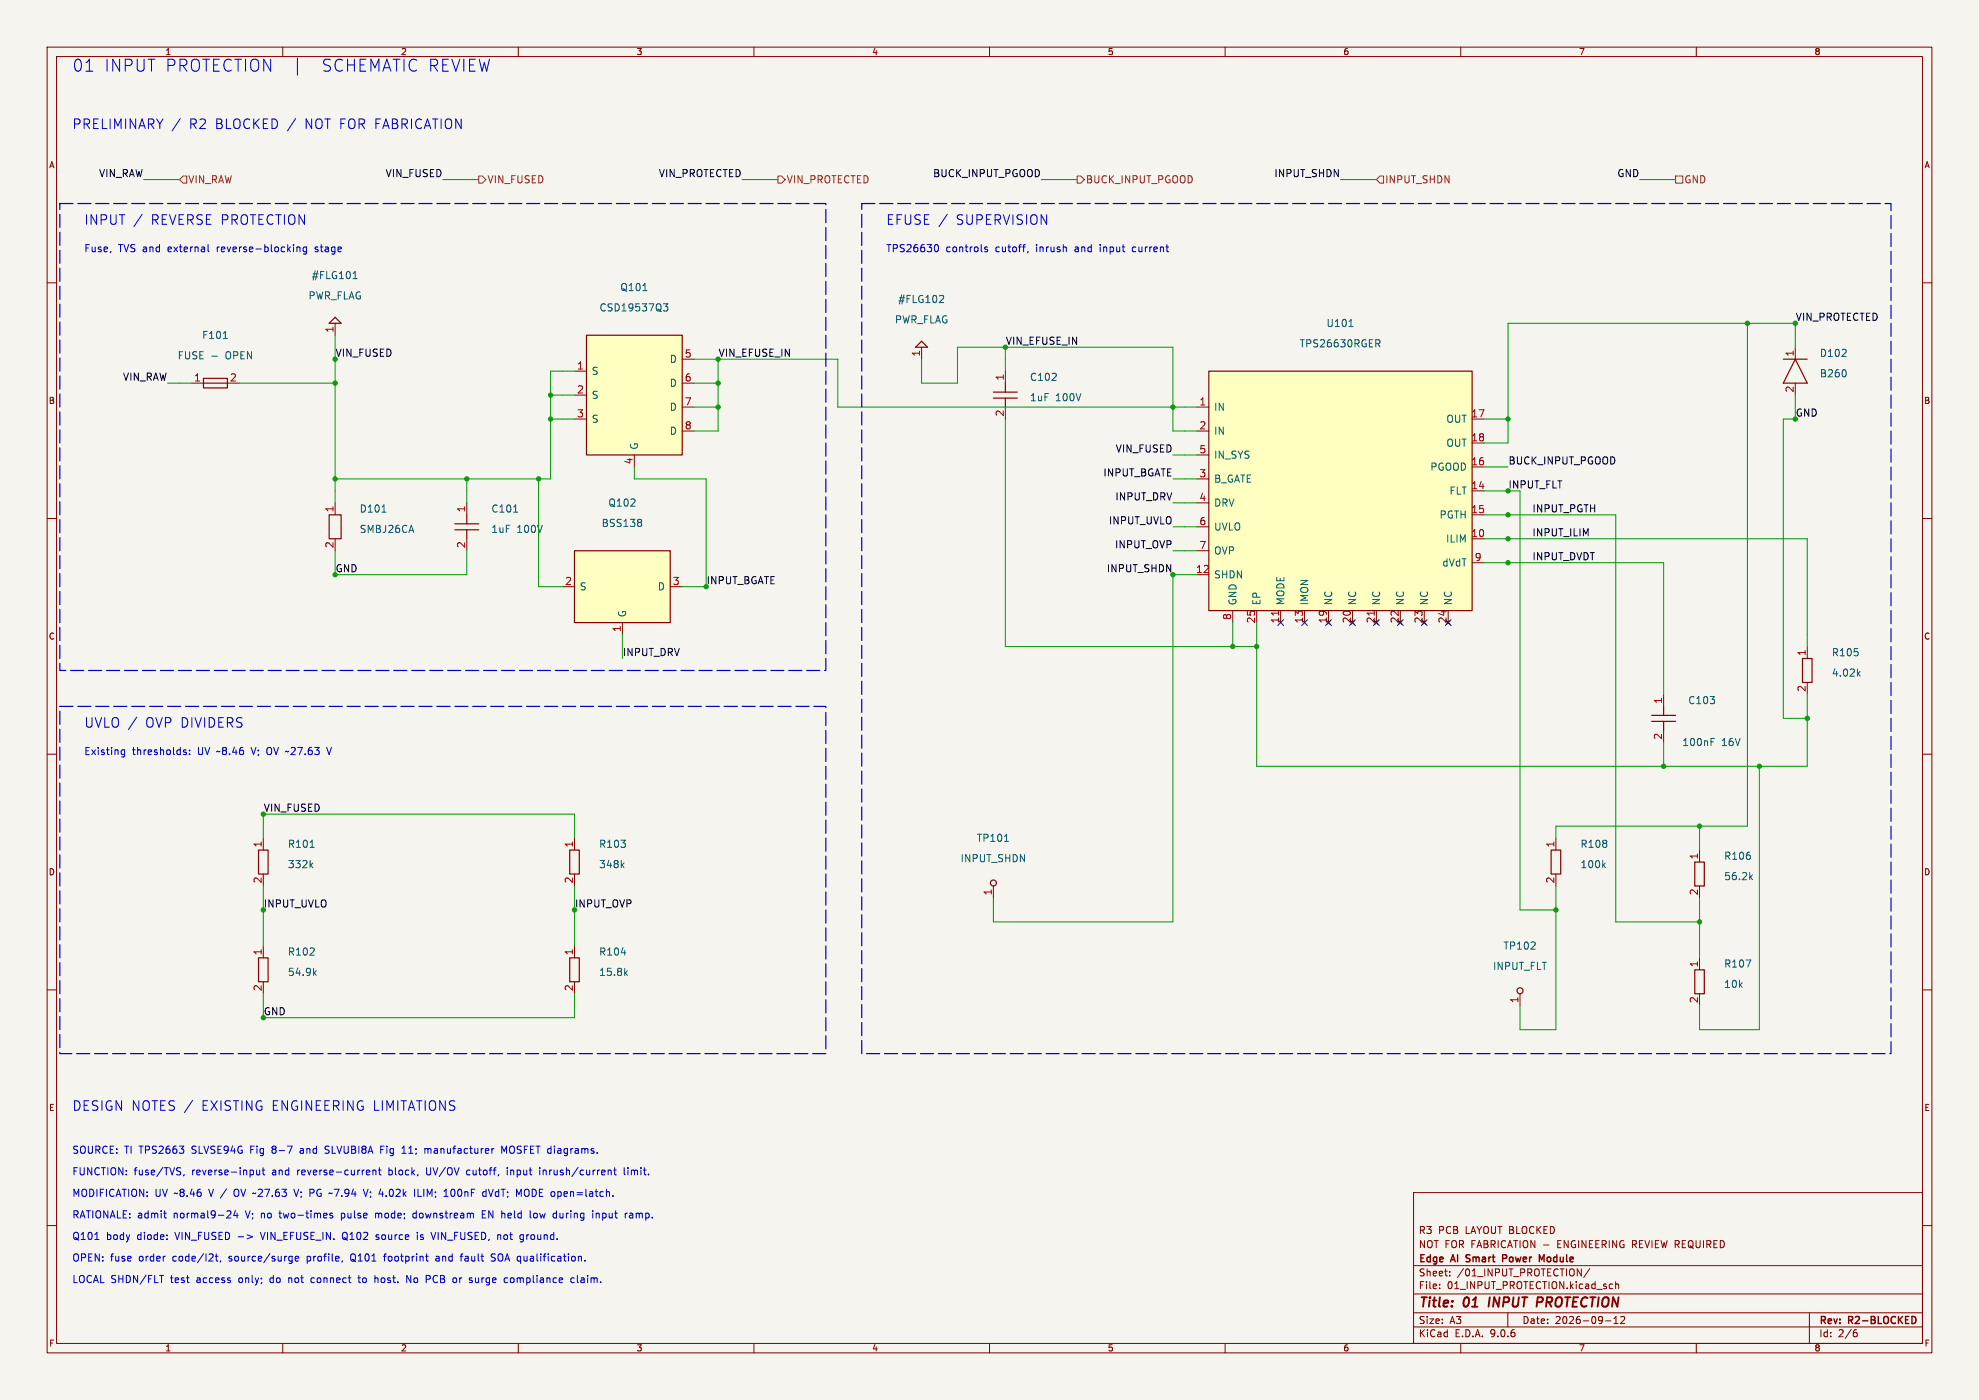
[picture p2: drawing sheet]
<svg xmlns="http://www.w3.org/2000/svg" width="420mm" height="297mm" viewBox="0 0 420 297" stroke-linecap="round" stroke-linejoin="round" font-family="sans-serif">
<path d="M0 0h420v297h-420z" fill="#f5f4ef" stroke="#f5f4ef" stroke-width=".21"/>
<g fill="none" stroke="#840000" stroke-width=".21">
<path d="M10 10h400v277h-400zM12 12h396v273h-396zM60 10v2M110 10v2M160 10v2M210 10v2M260 10v2M310 10v2M360 10v2M10 60h2M408 60h2M10 110h2"/>
<path d="M408 110h2M10 160h2M408 160h2M121.9 177.8v2.5M121.9 185.4v2.6M10 210h2M408 210h2M300 253h108v32h-108zM10 260h2M300 278.5h108M300 274.5h108M300 268.5h108"/>
<path d="M305.5 273.2v.2M305.5 272.5v.1M307.7 270.5v.2M307.7 269.8v.1M320 278.5v3M337.4 269.1l-1.3 1.9M342.1 272.4l.1 .1M342.2 273.3l-.1 .1M342.5 279.7l.4-.4v1.5M342.9 271.9v1.5M342.9 272.5l.2-.1 .3 .1 .1 .9M343.9 279.4l.6-.1 .3 .4-.9 1.1h.9"/>
<path d="M384 278.5v6.5M408 260h2M60 285v2M110 285v2M160 285v2M210 285v2M260 285v2M300 281.5h108M310 285v2M340.7 280.2h1.2M342.5 280.8h.9M360 285v2"/>
<path d="M393.6 282.7h.4l.2 .2-.1 .5-.5 .2M394 282.1l-.4 .1"/>
</g>
<path d="M316.2 275.2l-.3 2M326.3 275.2h.8M327.2 276.2l-1 .1" fill="none" stroke="#840000" stroke-width=".4"/>
<path d="M311.1 267.6l.2 .1M311.2 266.3v.5M319.6 266.3l-.7-.1v1.5M319.6 266.9l-.7 .1M326.7 266.2l.5 1.1 .5-1.1v1.5" fill="none" stroke="#840000" stroke-width=".3"/>
<path d="M120.9 180.3h2v5.1h-2z" fill="none" stroke="#840000" stroke-width=".25"/>
<path d="M132 183.5l.4 .6M132.4 183.1l-.5 .5" fill="none" stroke="#006464" stroke-width=".21"/>
<path d="M121.9 116.8h20.3v15.3h-20.3z" fill="#ffffc2"/>
<path d="M121.9 116.8h20.3v15.3h-20.3zM382.5 139.7h2.1v5.1h-2.1zM329.2 180.3h2v5.1h-2zM359.7 182.9h2v5.1h-2zM359.7 205.7h2v5.1h-2z" fill="none" stroke="#840000" stroke-width=".25"/>
<path d="M119.4 124.5h2.5M132.1 132.1v2.5M142.2 124.5h2.6M383.5 137.2v2.5M383.5 144.8v2.5M330.2 177.8v2.5M330.2 185.4v2.6M360.7 180.3v2.6M360.7 188v2.5M360.7 203.2v2.5M360.7 210.8v2.6" fill="none" stroke="#840000" stroke-width=".21"/>
<path d="M136 110.2l.2 .3-.2 .3M136 110.9l.2 .2-.2 .5M394.3 142.9l.5 .5M394.8 142.4l-.6 .6M340.3 183.5l.4 .6M340.7 183.1l-.6 .5M371.5 186l.4 .6M371.9 185.6l-.6 .6" fill="none" stroke="#006464" stroke-width=".21"/>
<path d="M256.5 78.7h55.9v50.8h-55.9z" fill="#ffffc2"/>
<g fill="none" stroke="#840000" stroke-width=".25">
<path d="M256.5 78.7h55.9v50.8h-55.9zM378.5 76.2h5M381 76.2l2.5 5.1h-5z"/>
<circle cx="322.6" cy="210.2" r=".63"/>
</g>
<g fill="none" stroke="#840000" stroke-width=".21">
<path d="M381 73.7v2.5M254 86.4h2.5M254 91.4h2.5M254 96.5h2.5M381 81.3v2.5M254 101.6h2.5M254 106.7h2.5M254 111.8h2.5M254 116.8h2.5M312.4 119.4h2.6M261.6 129.5v2.6M271.8 129.5v2.6"/>
<path d="M292.1 129.5v2.6M322.6 210.8v2.6"/>
</g>
<path d="M271.3 129.6v.9M291.7 129.6v.9" fill="none" stroke="#a90000" stroke-width=".21"/>
<path d="M286.3 69.3h.9M292 72.1h.6l.3 .3-.2 .4-.7 .1M292.4 72.9l.5 .7M391.7 78.7v1" fill="none" stroke="#006464" stroke-width=".21"/>
<path d="M124.5 71.1h20.3v25.4h-20.3z" fill="#ffffc2"/>
<g fill="none" stroke="#840000" stroke-width=".25">
<path d="M69.8 68.6l1.3-1.3 1.3 1.3zM124.5 71.1h20.3v25.4h-20.3zM194.3 73.7l1.3-1.3 1.2 1.3zM43.2 80.3h5.1v2h-5.1zM43.2 81.3h5.1M210.8 83.2h5.1M210.8 84.5h5.1M213.4 81.3v1.9M213.4 84.5v1.9M69.8 109.2h2.6v5.1h-2.6zM96.5 111.1h5.1M96.5 112.4h5.1"/>
<path d="M99.1 109.2v1.9M99.1 112.4v1.9M350.5 151.8h5.1M350.5 153h5.1M353.1 149.9v1.9M353.1 153v1.9M54.9 180.3h2v5.1h-2zM54.9 203.2h2v5.1h-2zM120.9 203.2h2v5.1h-2z"/>
<circle cx="210.8" cy="187.3" r=".63"/>
</g>
<g fill="none" stroke="#840000" stroke-width=".21">
<path d="M71.1 68.6v2.5M121.9 78.7h2.6M144.8 76.2h2.5M195.6 73.7v2.5M213.4 78.7v2.6M40.6 81.3h2.6M48.3 81.3h2.5M121.9 83.8h2.6M121.9 88.9h2.6M134.6 96.5v2.6M144.8 81.3h2.5M144.8 86.4h2.5"/>
<path d="M144.8 91.4h2.5M213.4 86.4v2.5M71.1 106.7v2.5M71.1 114.3v2.5M99.1 106.7v2.5M99.1 114.3v2.5M353.1 147.3v2.6M353.1 154.9v2.6M55.9 177.8v2.5M55.9 185.4v2.6M210.8 188v2.5M55.9 200.7v2.5"/>
<path d="M55.9 208.3v2.5M121.9 200.7v2.5M121.9 208.3v2.5"/>
</g>
<g fill="none" stroke="#006464" stroke-width=".21">
<path d="M74.9 59.1h.9M75.2 57.8l.2-.2v1.5M45 75.6h1.1M47.4 71.8h.9M136.4 61.7h.9M140.8 64.5h.9l-.5 .5 .5 .2v.5l-.3 .3h-.4M200 62.7l.3 .3-.1 .3-.9 .9h1M81.1 108.6h.8M109 108.6h.9M363.1 156.7h.7M65.8 179.8h.9M213.2 178.5h.8"/>
<path d="M66 183.5l.4 .6M66.4 183.1l-.6 .5M66.7 206.4l.4 .5M67.1 205.9l-.6 .6M132.7 206.4l.5 .5M133.2 205.9l-.6 .6"/>
</g>
<path d="M38.1 38.1l.8-.8h.7v1.6h-.7zM101.6 37.3h.8l.7 .8-.7 .8h-.8zM165.1 37.3h.8l.7 .8-.7 .8h-.8zM228.6 37.3h.8l.7 .8-.7 .8h-.8zM292.1 38.1l.8-.8h.7v1.6h-.7zM355.6 37.3h1.5v1.6h-1.5z" fill="none" stroke="#725600" stroke-width=".21"/>
<g fill="none" stroke="#009600" stroke-width=".21">
<path d="M30.5 38.1h7.6M94 38.1h7.6M157.5 38.1h7.6M221 38.1h7.6M284.5 38.1h7.6M348 38.1h7.6M71.1 71.1v35.6M121.9 78.7h-5.1v22.9h-45.7M147.3 76.2h30.5v10.2h76.2M152.4 76.2v15.2h-5.1M195.6 76.2v5.1h7.6v-7.6h45.7v17.7h5.1M213.4 73.7v5"/>
<path d="M370.8 68.6v106.7h-40.6v2.5M381 73.7v-5.1h-61v25.4h-5M35.6 81.3h5M50.8 81.3h20.3M116.8 83.8h5.1M116.8 88.9h5.1M134.6 99.1v2.5h15.3v22.9h-5.1M147.3 86.4h5.1M147.3 81.3h5.1M213.4 88.9v48.3h53.3M248.9 96.5h5.1M315 88.9h5"/>
<path d="M315 99.1h5M381 83.8v5.1h-2.5v63.5h5M71.1 116.8v5.1h28v-5.1M99.1 101.6v5.1M114.3 101.6v22.9h5.1M248.9 116.8h5.1M248.9 101.6h5.1M248.9 106.7h5.1M248.9 111.8h5.1M315 119.4h38.1v27.9M315 109.2h27.9v86.4h17.8M315 104.1h5"/>
<path d="M315 114.3h68.5v22.9M322.6 104.1v88.9h7.6M132.1 134.6v5.1M254 121.9h-5.1v73.7h-38.1v-5.1M261.6 132.1v5.1M266.7 132.1v30.5h116.8v-15.3M353.1 157.5v5.1M55.9 177.8v-5.1h66v5.1M360.7 175.3v5M373.4 162.6v55.8h-12.7v-5M55.9 188v12.7M121.9 188v12.7"/>
<path d="M330.2 188v30.4h-7.6v-5M360.7 190.5v12.7M55.9 210.8v5.1h66v-5.1"/>
</g>
<g fill="none" stroke="#000084" stroke-width=".21">
<path d="M271.2 131.5l1.2 1.2M272.4 131.5l-1.2 1.2M276.3 131.5l1.2 1.2M277.5 131.5l-1.2 1.2M281.3 131.5l1.2 1.2M282.5 131.5l-1.2 1.2M286.4 131.5l1.2 1.2M287.6 131.5l-1.2 1.2M291.5 131.5l1.2 1.2M292.7 131.5l-1.2 1.2M296.6 131.5l1.2 1.2M297.8 131.5l-1.2 1.2"/>
<path d="M301.7 131.5l1.2 1.2M302.9 131.5l-1.2 1.2M306.7 131.5l1.2 1.2M307.9 131.5l-1.2 1.2"/>
</g>
<g fill="none" stroke="#0000c2" stroke-width=".21">
<path d="M63.1 12.3v3.6M38.3 25.1l-1.8 2.7M62.8 25.1l-1.8 2.7M30.2 45.5l-1.8 2.6M44.2 51.9v1.3l.2 .2M63 52.5l.2-.1 .4 .1 .1 .9M63 52.4v1M65.1 52.5l-.5-.1-.3 .3 .2 .6h.6M65.1 52.4v1.2l-.3 .3-.4-.1M198.5 52l.2-.1a.81 .81 0 0 1 .5 .7 .81 .81 0 0 1-.5 .8l-.2-.1M201 45.5l-1.7 2.6M209.5 52.5l-.3-.1-.2 .2v.2l.5 .2v.3h-.5"/>
<path d="M218.2 53.3l-.2 .3M25.8 159.9l.2 .2 .4-.1M26.4 159.1v1.2l-.2 .3-.4-.1M26.4 159.1h-.4l-.2 .1M29 152.1l-1.7 2.7M38.9 159.4l.7 .4-.2 .3-.5-.1M39.5 159.1h-.4l-.2 .2M40.2 159.9v.2M40.2 159.1v.2M69.3 158.6l.5 1.5M40.9 233.4l-1.8 2.6M34.7 257.4h.6"/>
<path d="M34.9 258.2l.4 .2M38.1 247.7l.2 .1M38.2 248.6l.1 .2-.1 .4M39.1 249.2l-.2 .3M48.1 257l.6-.1 .3 .4-.9 1.1h.9M50 256.8l-.4 1.1h.9M50.3 257.4v1M54.5 248.2v1h.4l.2-.1M55.1 248.2v1M55.6 248.2h.6M55.8 247.7v1.3l.4 .2M61 243.1h1l-.7 1.6"/>
<path d="M62.4 252.3l.5 1.5M69 244.6l.2 .1M69 243.3v.4M70.6 257.4h-.4l-.2 .2 .1 .2 .5 .2v.3h-.6M77.1 252.3l.5 1.5 .5-1.5M78.3 248.2l.2 .4-.7 .1M78.4 249.2h-.1M79.1 248.4l.2-.2 .4 .1 .1 .9M79.1 248.2v1M80.3 248.2h.6M80.5 247.7v1.3l.4 .2M80.8 243.9h.5"/>
<path d="M81.5 243.1h-.7v1.6M85.3 244.7h.9M85.3 243.6l.4-.5v1.6M87.9 257.4l-.3 .3v.4l.3 .3M88 252.3v1.5M88.7 252.3v1.5h.7M90.2 243.7v1M90.7 243.7h-.3l-.2 .1M94.2 253.8h.9M94.5 252.5l.2-.2v1.5M99.1 248.4v.7M102.4 257.6h.5"/>
<path d="M102.5 253.7l.2 .1 .5-.1M103.1 256.9h-.7v1.5h.7M103.2 252.3v1.5M103.2 252.9l-.5-.1-.2 .1M104.8 243.7l-.3 .1M107.5 243.1l-.5 1.1-.5-1.1v1.6M107.7 247.7v.2M107.7 248.2v1M110.1 253.4l.5-1.1v1.5M112.5 256.9v1.3l.2 .2M114.5 247.7v.2M114.5 248.2v1"/>
<path d="M117.5 257.4h.6M117.5 258.3h.6M118.1 256.9v1.5M125.8 256.9v.1M125.8 257.4v1M126.5 257.4v1M126.7 257.4l-.2 .1M129.1 248.4l.2-.2 .3 .1 .1 .9M130.2 248.2h.6M130.4 247.7v1.3l.4 .2M132.5 247.7v1.3l.2 .2M132.7 257.4v1"/>
<path d="M133.1 257.4l-.4 .3M134.1 257.4h-.5M134.1 257.8h-.3l-.2 .2v.3l.5 .1M20.1 263h.9M33.8 270.6h.9M35.4 262.8v.2M35.4 262v.2M45.7 266.5h.6M45.9 266v1.3l.4 .2M46.8 267.5l-.1 .2M52.4 261.9l1.2 .5-1.2 .4M61.6 266.5l.4 .1"/>
<path d="M62 267.5h-.4M62 266.5v1.2l-.3 .3M62.7 267l.7-.1-.1-.3-.4-.1-.2 .2v.8h.6M66.1 271.2v.8M72.7 267.5l-.2 .2M75.9 271.1h.6M76.2 270.6v1.4M79.6 270.6v1.5M79.8 262.9l.1 .1M79.9 262v.4M80 271.1l-.4 .1M81.4 266.5h.6"/>
<path d="M86.3 272.1v-1.5l.9 1.5M88.6 261.4v.2M88.6 261.9v1.1M90.3 266.5h.6M90.5 270.6l.7 .1M90.5 267.3l.4 .2M91.2 271.3l-.7 .1M91.5 261.4l.5 1.6M92.7 266.5l-.1 .1M92.7 266.9l-.2 .3 .2 .3M96.6 271.1l.3 .3M96.9 271.8l-.3 .3"/>
<path d="M97.6 266.5h.6M98.1 266l-.2 .2v1.3M100.2 271.7v.3M104.2 267.5h.6M104.9 266h-.4l-.3 .3 .2 .4 .4 .1M106.2 262l-.4-.1-.2 .2M107.1 271.2h.6M107.1 272h.6M111 263.3l-.2 .2-.4-.1M111.1 262l-.5-.1-.3 .3 .2 .7h.6M121.9 271.2l-.5-.1-.3 .3 .2 .6h.6M123.3 266.6l.1 .9"/>
<path d="M124.1 267.4v.1"/>
</g>
<path d="M12.7 43.2h162.6v99h-162.6zM182.9 43.2h218.4v180.3h-218.4zM12.7 149.9h162.6v73.6h-162.6z" fill="none" stroke="#0000c2" stroke-width=".25" stroke-dasharray="2.8 1"/>
<g fill="#009600" stroke="#009600" stroke-width=".21">
<circle cx="71.1" cy="121.9" r=".46"/>
<circle cx="99.1" cy="101.6" r=".46"/>
<circle cx="55.9" cy="215.9" r=".46"/>
<circle cx="152.4" cy="86.4" r=".46"/>
<circle cx="248.9" cy="121.9" r=".46"/>
<circle cx="248.9" cy="86.4" r=".46"/>
<circle cx="152.4" cy="81.3" r=".46"/>
<circle cx="71.1" cy="101.6" r=".46"/>
<circle cx="116.8" cy="83.8" r=".46"/>
<circle cx="116.8" cy="88.9" r=".46"/>
<circle cx="114.3" cy="101.6" r=".46"/>
<circle cx="71.1" cy="81.3" r=".46"/>
<circle cx="383.5" cy="152.4" r=".46"/>
<circle cx="381" cy="88.9" r=".46"/>
<circle cx="370.8" cy="68.6" r=".46"/>
<circle cx="320" cy="88.9" r=".46"/>
<circle cx="320" cy="109.2" r=".46"/>
<circle cx="320" cy="114.3" r=".46"/>
<circle cx="320" cy="119.4" r=".46"/>
<circle cx="373.4" cy="162.6" r=".46"/>
<circle cx="266.7" cy="137.2" r=".46"/>
<circle cx="330.2" cy="193" r=".46"/>
<circle cx="360.7" cy="195.6" r=".46"/>
<circle cx="353.1" cy="162.6" r=".46"/>
<circle cx="360.7" cy="175.3" r=".46"/>
<circle cx="261.6" cy="137.2" r=".46"/>
</g>
<g font-size="3.5" fill="#0000c2">
<text x="15.2" y="15.4">01</text>
<text x="22" y="15.4">INPUT PROTECTION</text>
<text x="67.8" y="15.4">SCHEMATIC REVIEW</text>
</g>
<g font-size="2.8" fill="#0000c2">
<text x="15.2" y="27.6">PRELIMINARY /</text>
<text x="40" y="27.6">R2 BLOCKED /</text>
<text x="64.6" y="27.6">NOT FOR FABRICATION</text>
<text x="17.8" y="48">INPUT /</text>
<text x="31.9" y="48">REVERSE PROTECTION</text>
<text x="188" y="48">EFUSE /</text>
<text x="202.8" y="48">SUPERVISION</text>
<text x="17.8" y="154.6">UVLO /</text>
<text x="30.8" y="154.6">OVP DIVIDERS</text>
<text x="15.2" y="235.9">DESIGN NOTES /</text>
<text x="42.7" y="235.9">EXISTING ENGINEERING LIMITATIONS</text>
</g>
<g font-size="2.8" fill="#840000">
<text x="301" y="277.9">Title:</text>
<text x="310.6" y="277.9">01</text>
<text x="316.8" y="277.9">INPUT</text>
<text x="327.8" y="277.9">PROTECTION</text>
</g>
<g font-size="2.1" fill="#0f0f0f">
<text x="21" y="37.7">VIN_RAW</text>
<text x="81.8" y="37.7">VIN_FUSED</text>
<text x="139.8" y="37.7">VIN_PROTECTED</text>
<text x="198" y="37.7">BUCK_INPUT_PGOOD</text>
<text x="270.4" y="37.7">INPUT_SHDN</text>
<text x="343.2" y="37.7">GND</text>
<text x="26" y="80.9">VIN_RAW</text>
<text x="381" y="88.5">GND</text>
<text x="234.1" y="101.2">INPUT_BGATE</text>
<text x="236.7" y="96.1">VIN_FUSED</text>
<text x="320" y="98.6">BUCK_INPUT_PGOOD</text>
<text x="236.6" y="106.3">INPUT_DRV</text>
<text x="235.3" y="111.3">INPUT_UVLO</text>
<text x="325.1" y="113.9">INPUT_ILIM</text>
<text x="325.1" y="108.8">INPUT_PGTH</text>
<text x="236.6" y="116.4">INPUT_OVP</text>
<text x="325.1" y="119">INPUT_DVDT</text>
<text x="71.1" y="121.5">GND</text>
<text x="234.8" y="121.5">INPUT_SHDN</text>
<text x="132.1" y="139.3">INPUT_DRV</text>
<text x="55.9" y="215.5">GND</text>
</g>
<g font-size="2.1" fill="#725600">
<text x="39.9" y="39.1">VIN_RAW</text>
<text x="103.4" y="39.1">VIN_FUSED</text>
<text x="166.9" y="39.1">VIN_PROTECTED</text>
<text x="230.4" y="39.1">BUCK_INPUT_PGOOD</text>
<text x="293.9" y="39.1">INPUT_SHDN</text>
<text x="357.4" y="39.1">GND</text>
</g>
<g font-size="2.1" fill="#0000c2">
<text x="17.8" y="53.8">Fuse,</text>
<text x="25" y="53.8">TVS and</text>
<text x="35.7" y="53.8">external</text>
<text x="46.3" y="53.8">reverse-blocking</text>
<text x="67.2" y="53.8">stage</text>
<text x="188" y="53.8">TPS26630</text>
<text x="200.7" y="53.8">controls</text>
<text x="211.3" y="53.8">cutoff,</text>
<text x="220" y="53.8">inrush</text>
<text x="228.3" y="53.8">and</text>
<text x="233.8" y="53.8">input</text>
<text x="240.8" y="53.8">current</text>
<text x="17.8" y="160.5">Existing</text>
<text x="28" y="160.5">thresholds:</text>
<text x="42" y="160.5">UV ~8.46</text>
<text x="53.7" y="160.5">V; OV ~27.63</text>
<text x="70.2" y="160.5">V</text>
<text x="15.2" y="245.1">SOURCE: TI TPS2663</text>
<text x="40.8" y="245.1">SLVSE94G</text>
<text x="53.4" y="245.1">Fig</text>
<text x="58.1" y="245.1">8-7</text>
<text x="64.2" y="245.1">and</text>
<text x="69.6" y="245.1">SLVUBI8A</text>
<text x="81.6" y="245.1">Fig</text>
<text x="86.3" y="245.1">11;</text>
<text x="91.2" y="245.1">manufacturer</text>
<text x="107.7" y="245.1">MOSFET diagrams.</text>
<text x="15.2" y="249.6">FUNCTION:</text>
<text x="28.4" y="249.6">fuse/TVS,</text>
<text x="40.7" y="249.6">reverse-input</text>
<text x="57.9" y="249.6">and</text>
<text x="63.3" y="249.6">reverse-current</text>
<text x="82.8" y="249.6">block,</text>
<text x="91" y="249.6">UV/OV</text>
<text x="99.7" y="249.6">cutoff,</text>
<text x="108.4" y="249.6">input</text>
<text x="115.5" y="249.6">inrush/current</text>
<text x="133.5" y="249.6">limit.</text>
<text x="15.2" y="254.2">MODIFICATION:</text>
<text x="32.8" y="254.2">UV ~8.46</text>
<text x="44.5" y="254.2">V /</text>
<text x="50" y="254.2">OV ~27.63</text>
<text x="63.2" y="254.2">V; PG ~7.94</text>
<text x="78.4" y="254.2">V; 4.02k</text>
<text x="89.3" y="254.2">ILIM;</text>
<text x="95.8" y="254.2">100nF</text>
<text x="104.2" y="254.2">dVdT;</text>
<text x="111.4" y="254.2">MODE open=latch.</text>
<text x="15.2" y="258.8">RATIONALE: admit</text>
<text x="15.2" y="263.4">Q101</text>
<text x="22.5" y="263.4">body</text>
<text x="29.1" y="263.4">diode:</text>
<text x="36.8" y="258.8">normal9-24</text>
<text x="37.3" y="263.4">VIN_FUSED -&gt;</text>
<text x="52.3" y="258.8">V; no</text>
<text x="55.8" y="263.4">VIN_EFUSE_IN.</text>
<text x="59.7" y="258.8">two-times</text>
<text x="72.9" y="258.8">pulse</text>
<text x="73.2" y="263.4">Q102</text>
<text x="80.3" y="258.8">mode;</text>
<text x="80.5" y="263.4">source</text>
<text x="88.5" y="258.8">downstream</text>
<text x="89.3" y="263.4">is</text>
<text x="92.6" y="263.4">VIN_FUSED,</text>
<text x="103.3" y="258.8">EN held</text>
<text x="106.7" y="263.4">not</text>
<text x="111.6" y="263.4">ground.</text>
<text x="113.7" y="258.8">low</text>
<text x="118.8" y="258.8">during</text>
<text x="127.3" y="258.8">input</text>
<text x="134.4" y="258.8">ramp.</text>
<text x="15.2" y="267.9">OPEN:</text>
<text x="23.4" y="267.9">fuse</text>
<text x="29.5" y="267.9">order</text>
<text x="36.7" y="267.9">code/I2t,</text>
<text x="48.8" y="267.9">source/surge</text>
<text x="65.5" y="267.9">profile,</text>
<text x="74.9" y="267.9">Q101</text>
<text x="82.2" y="267.9">footprint</text>
<text x="93.3" y="267.9">and</text>
<text x="98.8" y="267.9">fault</text>
<text x="105.4" y="267.9">SOA qualification.</text>
<text x="15.2" y="272.5">LOCAL SHDN/FLT</text>
<text x="36.2" y="272.5">test</text>
<text x="41.8" y="272.5">access</text>
<text x="50.9" y="272.5">only;</text>
<text x="57.7" y="272.5">do</text>
<text x="61.7" y="272.5">not</text>
<text x="66.7" y="272.5">connect</text>
<text x="76.9" y="272.5">to</text>
<text x="80.5" y="272.5">host.</text>
<text x="87.4" y="272.5">No</text>
<text x="91.7" y="272.5">PCB</text>
<text x="97.6" y="272.5">or</text>
<text x="101.2" y="272.5">surge</text>
<text x="108.7" y="272.5">compliance</text>
<text x="123" y="272.5">claim.</text>
</g>
<g font-size="2.1" fill="#006464">
<text x="66.1" y="59.4">#FLG101</text>
<text x="65.4" y="63.7">PWR_FLAG</text>
<text x="131.6" y="62">Q101</text>
<text x="190.5" y="64.5">#FLG102</text>
<text x="127.1" y="66.3">CSD19537Q3</text>
<text x="189.8" y="68.8">PWR_FLAG</text>
<text x="281.4" y="69.6">U101</text>
<text x="37.6" y="76.4">FUSE -</text>
<text x="42.8" y="72.1">F101</text>
<text x="47.9" y="76.4">OPEN</text>
<text x="142.1" y="77.2">D</text>
<text x="275.7" y="73.9">TPS26630RGER</text>
<text x="386.1" y="75.9">D102</text>
<text x="125.5" y="79.7">S</text>
<text x="142.1" y="82.3">D</text>
<text x="218.5" y="81">C102</text>
<text x="386.1" y="80.2">B260</text>
<text x="125.5" y="84.8">S</text>
<text x="125.5" y="89.9">S</text>
<text x="142.1" y="87.4">D</text>
<text x="218.5" y="85.3">1uF</text>
<text x="223.9" y="85.3">100V</text>
<text x="257.6" y="87.4">IN</text>
<text x="306.9" y="89.9">OUT</text>
<text x="135.6" y="95.5" transform="rotate(-90 135.6 95.5)">G</text>
<text x="142.1" y="92.4">D</text>
<text x="257.6" y="92.4">IN</text>
<text x="306.9" y="95">OUT</text>
<text x="257.6" y="97.5">IN_SYS</text>
<text x="303.5" y="100.1">PGOOD</text>
<text x="129" y="107.7">Q102</text>
<text x="257.6" y="102.6">B_GATE</text>
<text x="257.6" y="107.7">DRV</text>
<text x="307.6" y="105.1">FLT</text>
<text x="76.3" y="113.3">SMBJ26CA</text>
<text x="76.3" y="108.9">D101</text>
<text x="104.2" y="108.9">C101</text>
<text x="104.2" y="113.3">1uF</text>
<text x="109.6" y="113.3">100V</text>
<text x="127.6" y="112">BSS138</text>
<text x="257.6" y="112.8">UVLO</text>
<text x="305.4" y="110.2">PGTH</text>
<text x="257.6" y="117.8">OVP</text>
<text x="306.8" y="115.3">ILIM</text>
<text x="122.9" y="125.5">S</text>
<text x="139.5" y="125.5">D</text>
<text x="257.6" y="122.9">SHDN</text>
<text x="306" y="120.4">dVdT</text>
<text x="133.1" y="131.1" transform="rotate(-90 133.1 131.1)">G</text>
<text x="262.6" y="128.5" transform="rotate(-90 262.6 128.5)">GND</text>
<text x="267.7" y="128.5" transform="rotate(-90 267.7 128.5)">EP</text>
<text x="272.8" y="128.5" transform="rotate(-90 272.8 128.5)">MODE</text>
<text x="277.9" y="128.5" transform="rotate(-90 277.9 128.5)">IMON</text>
<text x="282.9" y="128.5" transform="rotate(-90 282.9 128.5)">NC</text>
<text x="288" y="128.5" transform="rotate(-90 288 128.5)">NC</text>
<text x="293.1" y="128.5" transform="rotate(-90 293.1 128.5)">NC</text>
<text x="298.2" y="128.5" transform="rotate(-90 298.2 128.5)">NC</text>
<text x="303.3" y="128.5" transform="rotate(-90 303.3 128.5)">NC</text>
<text x="308.3" y="128.5" transform="rotate(-90 308.3 128.5)">NC</text>
<text x="388.7" y="139.4">R105</text>
<text x="388.7" y="143.7">4.02k</text>
<text x="358.2" y="149.6">C103</text>
<text x="356.9" y="158.5">100nF</text>
<text x="365.3" y="158.5">16V</text>
<text x="207.2" y="178.8">TP101</text>
<text x="61" y="184.4">332k</text>
<text x="61" y="180.1">R101</text>
<text x="127.1" y="184.4">348k</text>
<text x="127.1" y="180.1">R103</text>
<text x="203.8" y="183.1">INPUT_SHDN</text>
<text x="335.3" y="184.4">100k</text>
<text x="335.3" y="180.1">R108</text>
<text x="365.8" y="182.6">R106</text>
<text x="365.8" y="186.9">56.2k</text>
<text x="61" y="202.9">R102</text>
<text x="127.1" y="202.9">R104</text>
<text x="319" y="201.7">TP102</text>
<text x="61" y="207.2">54.9k</text>
<text x="127.1" y="207.2">15.8k</text>
<text x="316.8" y="206">INPUT_FLT</text>
<text x="365.8" y="209.8">10k</text>
<text x="365.8" y="205.5">R107</text>
</g>
<g font-size="2.1" fill="#a90000">
<text x="70.9" y="70.7" transform="rotate(-90 70.9 70.7)">1</text>
<text x="145.2" y="75.9">5</text>
<text x="195.3" y="75.7" transform="rotate(-90 195.3 75.7)">1</text>
<text x="380.7" y="75.7" transform="rotate(-90 380.7 75.7)">1</text>
<text x="41.1" y="81">1</text>
<text x="48.7" y="81">2</text>
<text x="122.4" y="78.5">1</text>
<text x="122.4" y="83.6">2</text>
<text x="145.2" y="81">6</text>
<text x="213.1" y="80.8" transform="rotate(-90 213.1 80.8)">1</text>
<text x="380.7" y="83.4" transform="rotate(-90 380.7 83.4)">2</text>
<text x="122.4" y="88.6">3</text>
<text x="145.2" y="86.1">7</text>
<text x="213.1" y="88.4" transform="rotate(-90 213.1 88.4)">2</text>
<text x="254.5" y="86.1">1</text>
<text x="312.2" y="88.6">17</text>
<text x="145.2" y="91.2">8</text>
<text x="254.5" y="91.2">2</text>
<text x="312.2" y="93.7">18</text>
<text x="134.4" y="98.6" transform="rotate(-90 134.4 98.6)">4</text>
<text x="254.5" y="96.3">5</text>
<text x="254.5" y="101.3">3</text>
<text x="312.2" y="98.8">16</text>
<text x="254.5" y="106.4">4</text>
<text x="312.2" y="103.9">14</text>
<text x="70.9" y="108.8" transform="rotate(-90 70.9 108.8)">1</text>
<text x="98.8" y="108.8" transform="rotate(-90 98.8 108.8)">1</text>
<text x="254.5" y="111.5">6</text>
<text x="312.2" y="109">15</text>
<text x="70.9" y="116.4" transform="rotate(-90 70.9 116.4)">2</text>
<text x="98.8" y="116.4" transform="rotate(-90 98.8 116.4)">2</text>
<text x="254.5" y="116.6">7</text>
<text x="312.2" y="114">10</text>
<text x="312.9" y="119.1">9</text>
<text x="119.8" y="124.2">2</text>
<text x="142.7" y="124.2">3</text>
<text x="253.7" y="121.7">12</text>
<text x="261.4" y="131.6" transform="rotate(-90 261.4 131.6)">8</text>
<text x="131.8" y="134.2" transform="rotate(-90 131.8 134.2)">1</text>
<text x="266.4" y="132.3" transform="rotate(-90 266.4 132.3)">25</text>
<text x="271.5" y="132.3" transform="rotate(-90 271.5 132.3)">11</text>
<text x="276.6" y="132.3" transform="rotate(-90 276.6 132.3)">13</text>
<text x="281.7" y="132.3" transform="rotate(-90 281.7 132.3)">19</text>
<text x="286.8" y="132.3" transform="rotate(-90 286.8 132.3)">20</text>
<text x="291.8" y="132.3" transform="rotate(-90 291.8 132.3)">21</text>
<text x="296.9" y="132.3" transform="rotate(-90 296.9 132.3)">22</text>
<text x="302" y="132.3" transform="rotate(-90 302 132.3)">23</text>
<text x="307.1" y="132.3" transform="rotate(-90 307.1 132.3)">24</text>
<text x="383.3" y="139.2" transform="rotate(-90 383.3 139.2)">1</text>
<text x="352.8" y="149.4" transform="rotate(-90 352.8 149.4)">1</text>
<text x="383.3" y="146.9" transform="rotate(-90 383.3 146.9)">2</text>
<text x="352.8" y="157" transform="rotate(-90 352.8 157)">2</text>
<text x="55.6" y="179.9" transform="rotate(-90 55.6 179.9)">1</text>
<text x="121.7" y="179.9" transform="rotate(-90 121.7 179.9)">1</text>
<text x="329.9" y="179.9" transform="rotate(-90 329.9 179.9)">1</text>
<text x="360.4" y="182.4" transform="rotate(-90 360.4 182.4)">1</text>
<text x="55.6" y="187.5" transform="rotate(-90 55.6 187.5)">2</text>
<text x="121.7" y="187.5" transform="rotate(-90 121.7 187.5)">2</text>
<text x="210.6" y="190" transform="rotate(-90 210.6 190)">1</text>
<text x="329.9" y="187.5" transform="rotate(-90 329.9 187.5)">2</text>
<text x="360.4" y="190" transform="rotate(-90 360.4 190)">2</text>
<text x="55.6" y="202.7" transform="rotate(-90 55.6 202.7)">1</text>
<text x="121.7" y="202.7" transform="rotate(-90 121.7 202.7)">1</text>
<text x="360.4" y="205.3" transform="rotate(-90 360.4 205.3)">1</text>
<text x="55.6" y="210.4" transform="rotate(-90 55.6 210.4)">2</text>
<text x="121.7" y="210.4" transform="rotate(-90 121.7 210.4)">2</text>
<text x="322.3" y="212.9" transform="rotate(-90 322.3 212.9)">1</text>
<text x="360.4" y="212.9" transform="rotate(-90 360.4 212.9)">2</text>
</g>
<g font-size="2.1" fill="#009600">
<text x="381" y="68.2">VIN_PROTECTED</text>
<text x="71.1" y="75.8">VIN_FUSED</text>
<text x="152.4" y="75.8">VIN_EFUSE_IN</text>
<text x="213.4" y="73.2">VIN_EFUSE_IN</text>
<text x="320" y="103.7">INPUT_FLT</text>
<text x="149.9" y="124">INPUT_BGATE</text>
<text x="55.9" y="172.3">VIN_FUSED</text>
<text x="55.9" y="192.6">INPUT_UVLO</text>
<text x="121.9" y="192.6">INPUT_OVP</text>
</g>
<g font-size="2.1" fill="#840000">
<text x="301" y="262">R3</text>
<text x="305.2" y="262">PCB</text>
<text x="311" y="262">LAYOUT BLOCKED</text>
<text x="301" y="268.2">Edge</text>
<text x="301" y="265">NOT FOR FABRICATION -</text>
<text x="308.1" y="268.2">AI</text>
<text x="311.8" y="268.2">Smart</text>
<text x="320.1" y="268.2">Power</text>
<text x="328.5" y="268.2">Module</text>
<text x="330.8" y="265">ENGINEERING REVIEW REQUIRED</text>
<text x="301" y="273.7">File:</text>
<text x="301" y="271">Sheet:</text>
<text x="307.1" y="273.7">01_INPUT_PROTECTION.kicad_sch</text>
<text x="309.2" y="271">/01_INPUT_PROTECTION/</text>
<text x="301" y="281.1">Size:</text>
<text x="307.6" y="281.1">A3</text>
<text x="323" y="281.1">Date:</text>
<text x="330" y="281.1">2026-09-12</text>
<text x="386" y="281.3">Rev:</text>
<text x="392.4" y="281.3">R2-BLOCKED</text>
<text x="301" y="283.9">KiCad</text>
<text x="308.7" y="283.9">E.D.A.</text>
<text x="316.3" y="283.9">9.0.6</text>
<text x="386" y="283.9">Id:</text>
<text x="390.1" y="283.9">2/6</text>
</g>
<g font-size="1.8" fill="#840000">
<text x="35" y="11.9">1</text>
<text x="85" y="11.9">2</text>
<text x="135" y="11.9">3</text>
<text x="185" y="11.9">4</text>
<text x="235" y="11.9">5</text>
<text x="285" y="11.9">6</text>
<text x="335" y="11.9">7</text>
<text x="385" y="11.9">8</text>
<text x="10.3" y="35.9">A</text>
<text x="408.3" y="35.9">A</text>
<text x="10.3" y="85.9">B</text>
<text x="408.2" y="85.9">B</text>
<text x="10.3" y="135.9">C</text>
<text x="408.2" y="135.9">C</text>
<text x="10.3" y="185.9">D</text>
<text x="408.2" y="185.9">D</text>
<text x="10.3" y="235.9">E</text>
<text x="408.3" y="235.9">E</text>
<text x="10.3" y="285.9">F</text>
<text x="35" y="286.9">1</text>
<text x="85" y="286.9">2</text>
<text x="135" y="286.9">3</text>
<text x="185" y="286.9">4</text>
<text x="235" y="286.9">5</text>
<text x="285" y="286.9">6</text>
<text x="335" y="286.9">7</text>
<text x="385" y="286.9">8</text>
<text x="408.3" y="285.9">F</text>
</g>
</svg>
